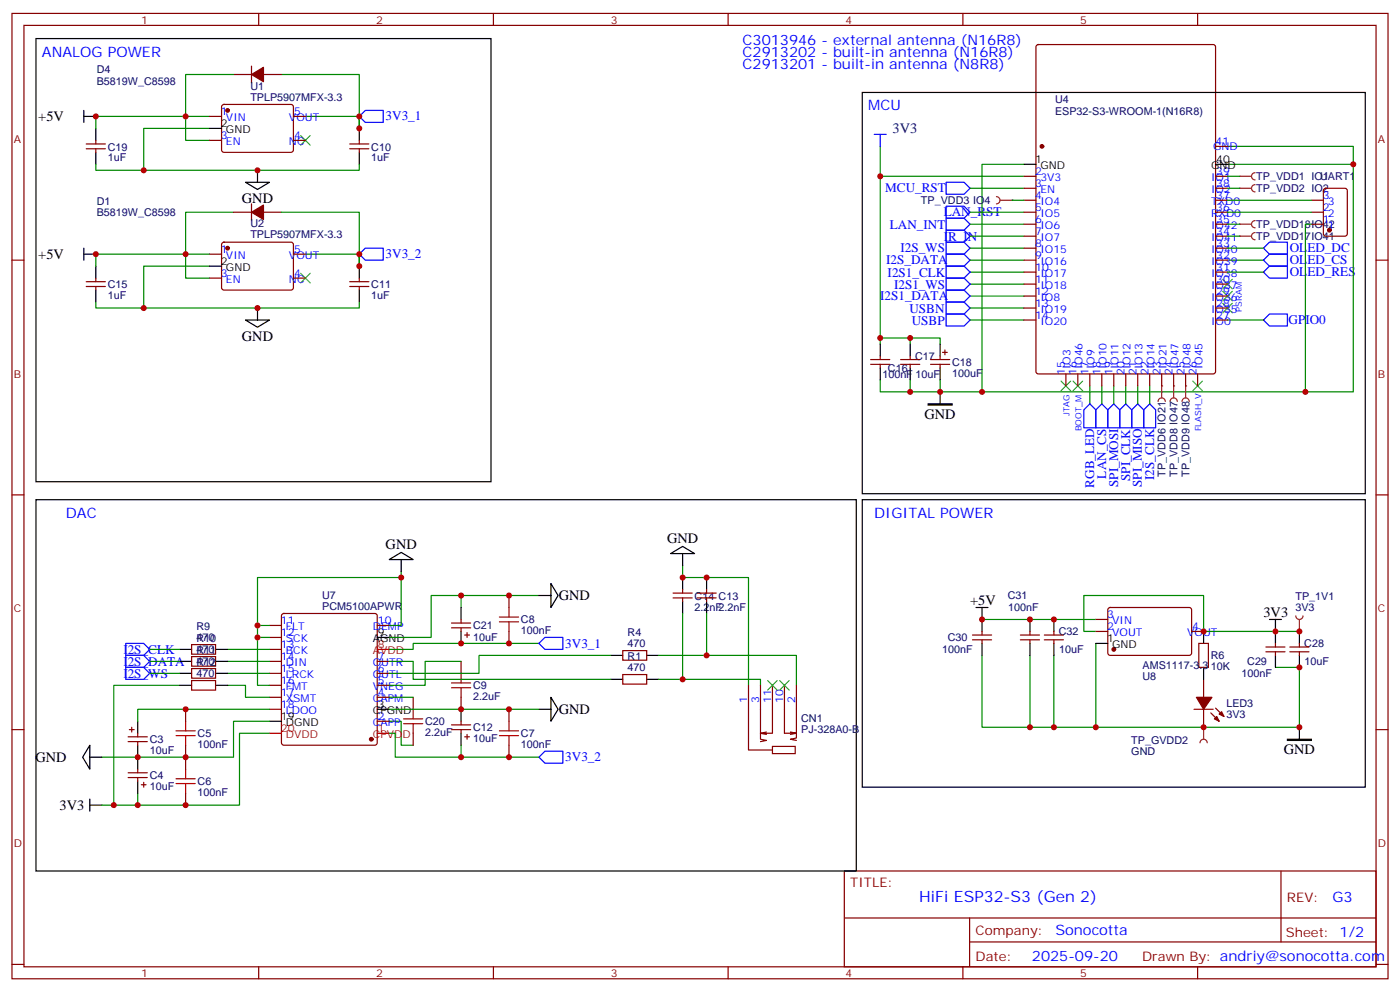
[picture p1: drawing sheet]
<svg xmlns="http://www.w3.org/2000/svg" width="412mm" height="292mm" viewBox="0 0 412 292" stroke-linecap="round" stroke-linejoin="round" font-family="sans-serif">
<g fill="none" stroke="#870000" stroke-width=".35">
<path d="M3.5 4h405.4v284.3h-405.4zM7.1 7.5h398.2v277.3h-398.2zM74.1 19.5v4.9M76.2 4v3.5M145.3 4v3.5M214.5 4v3.5M283.6 4v3.5M352.8 4v3.5M68.8 21.9h5.3M77.6 21.9h5.3M25.4 43.8h5.6M25.4 42.4h5.6"/>
<path d="M28.2 41.3v1.1M28.2 43.8v1.1M103 43.8h5.7M103 42.4h5.7M105.8 41.3v1.1M105.8 43.8v1.1M3.5 76.6h3.6M68.8 62.5h5.3M74.1 60v5M77.6 62.5h5.3M405.3 76.6h3.6M25.4 84.4h5.6"/>
<path d="M25.4 83h5.6M28.2 81.9v1.1M28.2 84.4v1M103 84.4h5.7M103 83h5.7M105.8 81.9v1.1M105.8 84.4v1M3.5 145.8h3.6M405.3 145.8h3.6M149.9 175.4v3.5M198.3 176.1h5.6M198.3 174.7h5.6"/>
<path d="M201.1 173.6v1.1M201.1 176.1v1.1M205.3 176.1h5.7M205.3 174.7h5.7M208.1 173.6v1.1M208.1 176.1v1.1M326.6 179.1l.4-.2 23.6 .1 .4 .6-.1 13-.6 .4h-23.5l-.5-.7v-12.7zM56.4 189.9h7.1v2.8h-7.1zM56.4 193.4h7.1v2.8h-7.1zM56.4 196.9h7.1v2.8h-7.1zM79.4 198.3h3.5M79.4 194.8h3.5"/>
<path d="M79.4 184.2h3.5M79.4 187.7h3.5M79.4 191.3h3.5M83.1 180.9l.5-.2h26.8l.5 .2 .2 .5v37.4l-.2 .5-.5 .2h-26.8l-.5-.2-.2-.5v-37.4zM111.1 198.3h3.6M111.1 194.8h3.6M111.1 184.2h3.6M133 184.9h5.6M133 183.5h5.6M135.8 182.5v1M135.8 184.9v1.1M135.8 194.8v3.5"/>
<path d="M136.9 187h1.4M137.6 186.3v1.4M149.9 186v3.5M183.4 198.7h7.1v2.8h-7.1zM183.4 191.6h7.1v2.9h-7.1zM286.5 187h5.6M286.5 188.5h5.6M289.3 186v1M289.3 188.5v1M300.6 187h5.6M300.6 188.5h5.6M303.4 186v1"/>
<path d="M303.4 188.5v1M307.6 187h5.7M307.6 188.5h5.7M310.4 186v1M310.4 188.5v1M322.8 186h3.5M322.8 182.5h3.5M351 186h3.5M353.1 189.5h2.9v7.1h-2.9zM372.9 192h5.6M372.9 190.6h5.6M375.7 189.5v1.1"/>
<path d="M375.7 192v1M379.9 192h5.7M379.9 190.6h5.7M382.8 189.5v1.1M382.8 192v1M3.5 214.9h3.6M37.7 217h5.7M37.7 218.4h5.7M38.1 214.9h1.4M38.8 214.2v1.4M40.6 216v1M40.6 218.4v1.1"/>
<path d="M54.7 208.9v3.5M54.7 219.5v7.1M56.4 200.4h7.1v2.9h-7.1zM79.4 205.4h3.5M79.4 201.9h3.5M79.4 208.9h3.5M111.1 212.4h3.6M111.1 205.4h3.6M111.1 201.9h3.6M121.7 205.4v3.5M121.7 216v3.5M133 214.9h5.6"/>
<path d="M133 213.5h5.6M135.8 205.4v3.5M135.8 212.4v1.1M135.8 214.9v1.1M136.9 217h1.4M137.6 216.3v1.4M149.9 208.9v3.5M149.9 219.5v3.5M351.7 208.9h5.7M354.5 200.1v5.3M354.5 208.9v5.3M356.7 210l2.4 2.4"/>
<path d="M358.1 208.6l2.4 2.4M405.3 214.9h3.6M37.7 229h5.7M37.7 227.6h5.7M40.6 226.6v1M40.6 229v1.1M41.6 231.1h1.4M42.3 230.4v1.4M54.7 233.6v3.5M248.7 256.5h156.6v28.3h-156.6zM377.3 256.6v20.8M248.7 270.4h156.5"/>
<path d="M285.6 277.4h119.6M285.6 270.4v14.1M3.5 284.1h3.6M76.2 284.8v3.5M145.3 284.8v3.5M214.5 284.8v3.5M283.6 284.8v3.5M352.8 284.8v3.5M405.3 284.1h3.6"/>
</g>
<g fill="none" stroke="#a10000" stroke-width=".35">
<path d="M149.9 178.9v2.9M135.8 198.3v2.9M147.1 183.2h5.7M147.1 181.8h5.7M149.9 183.2v2.8M51.9 216.7h5.6M51.9 215.3h5.6M54.7 212.4v2.9M54.7 216.7v2.8M118.9 211.7h5.6M118.9 213.1h5.6M121.7 208.9v2.8"/>
<path d="M121.7 213.1v2.9M133 201.2h5.6M133 202.6h5.6M135.8 202.6v2.8M147.1 216.7h5.7M147.1 215.3h5.7M149.9 212.4v2.9M149.9 216.7v2.8M51.9 230.8h5.6M51.9 229.4h5.6M54.7 226.6v2.8M54.7 230.8v2.8"/>
</g>
<g fill="none" stroke="#008700" stroke-width=".35">
<path d="M61.7 37.8h-19.4v12.4M61.7 34.3h-33.5v3.5M68.8 21.9h-14.1v19.4h7M82.9 21.9h22.9v15.9M90 34.3h15.8v3.5M105.8 34.3v3.5M28.2 48.4v1.8h77.6v-1.8M61.7 78.4h-19.4v12.3M61.7 74.9h-33.5v3.5M68.8 62.5h-14.1v19.4h7M82.9 62.5h22.9v15.9M90 74.9h15.8v3.5"/>
<path d="M105.8 74.9v3.5M28.2 89v1.7h77.6v-1.7M118.2 170.1h-42.4v14.1h3.6M118.2 168.3v15.9h-3.5M135.8 175.4v3.5M158.7 175.4h-31.7v12.3h-12.3M201.1 166.6v3.5h19.4v31.8M44.1 191.3h8.8M44.1 194.8h8.8M44.1 198.3h8.8M67 191.3h12.4M67 194.8h12.4"/>
<path d="M67 198.3h12.4M75.8 184.2v17.7h3.6M75.8 187.7h3.6M114.7 194.8h7v5.3h58.2M135.8 194.8h-10.6v7.1h-10.5M158.7 189.5h-37v1.8h-7M179.9 193h-38.8v5.3h-26.4M201.1 180.7v19.4h-7.1M208.1 193h26.5v8.9M208.1 180.7v12.3h-14.1M289.3 193v21.2h93.5v-17.6h-7.1M289.3 182.5h33.5"/>
<path d="M303.4 193v21.2M310.4 193v21.2M322.8 186h-3.5v-10.6h35.2v10.6M322.8 189.5v24.7M375.7 186h7.1M52.9 201.9h-19.4v35.2M67 201.9h5.3v3.5h7.1M79.4 216h-8.8v21.1h-40.6M79.4 212.4h-10.6v10.6h-38.8M79.4 208.9h-38.8v3.5M114.7 212.4h3.5v7.1h3.5M114.7 216h1.7v7h42.3"/>
<path d="M114.7 208.9h44M114.7 205.4h7M135.8 219.5v3.5M201.1 200.1h22.9v1.8M40.6 233.6v3.5"/>
</g>
<g fill="none" stroke="#000" stroke-width=".35">
<path d="M10.6 11.4h134v130.5h-134zM24.7 32.5v3.6M24.7 34.3h3.5M28.2 37.8v3.5M105.8 37.8v3.5M28.2 44.9v3.5M72.3 53.7h7.1l-3.6 2.1zM75.8 50.2v3.5M105.8 44.9v3.5M24.7 74.9h3.5M24.7 73.1v3.5M28.2 78.4v3.5"/>
<path d="M105.8 78.4v3.5M28.2 85.4v3.6M72.3 94.3h7.1l-3.6 2.1zM75.8 90.7v3.6M105.8 85.4v3.6M10.6 147.2h241.6v109.3h-241.6zM254 147.2h148.2v84.6h-148.2zM114.7 164.8l3.5-2.1 3.5 2.1zM118.2 164.8v3.5M135.8 178.9v3.6M158.7 175.4h3.6M162.3 171.9l2.1 3.5-2.1 3.5z"/>
<path d="M197.6 163.1l3.5-2.2 3.5 2.2zM201.1 163.1v3.5M201.1 170.1v3.5M201.1 177.2v3.5M208.1 170.1v3.5M208.1 177.2v3.5M287.5 178.9h3.5M289.3 178.9v7.1M52.9 191.3h3.5M52.9 194.8h3.5M52.9 198.3h3.5M63.5 191.3h3.5"/>
<path d="M63.5 194.8h3.5M63.5 198.3h3.5M111.1 187.7h3.6M135.8 186v3.5M179.9 193h3.5M190.5 193h3.5M289.3 189.5v3.5M303.4 182.5v3.5M303.4 189.5v3.5M310.4 182.5v3.5M310.4 189.5v3.5M322.8 189.5h3.5"/>
<path d="M354.5 186v3.5M354.5 196.6v3.5M373.9 182.5h3.6M375.7 182.5v7M375.7 193v3.6M382.8 186v3.5M382.8 193v3.6M26.5 219.5v7.1l-2.2-3.6zM40.6 212.4v3.6M40.6 219.5v7.1M52.9 201.9h3.5M63.5 201.9h3.5"/>
<path d="M79.4 212.4h3.5M111.1 208.9h3.6M135.8 208.9v3.5M135.8 216v3.5M158.7 208.9h3.6M162.3 205.4l2.1 3.5-2.1 3.5zM179.9 200.1h3.5M190.5 200.1h3.5M382.8 214.2v3.5M26.5 237.1h3.5M26.5 235.4v3.5M26.5 223h3.5"/>
<path d="M40.6 230.1v3.5"/>
</g>
<path d="M88.5 39.9l2.9 2.9M91.4 39.9l-2.9 2.9M88.5 80.5l2.9 2.8M91.4 80.5l-2.9 2.8" fill="none" stroke="#3c3" stroke-width=".35"/>
<g fill="#870000" stroke="#870000" stroke-width=".35">
<path d="M74.1 62.5l3.5-2.1v4.2z"/>
<path d="M74.1 21.9l3.5-2.1v4.3z"/>
<path d="M357.7 211.7l.7-.7 .7 1.4z"/>
<path d="M359.1 210.3l.7-.7 .7 1.4z"/>
<path d="M352.4 205.4h4.6l-2.5 3.5z"/>
<circle cx="109.4" cy="217.7" r=".53"/>
<circle cx="328.1" cy="191.3" r=".53"/>
</g>
<path d="M105.8 34.3l1.8-1.8h5.3v3.6h-5.3zM105.8 74.9l1.8-1.8h5.3v3.5h-5.3zM37 189.5h5.3l1.8 1.8-1.8 1.7h-5.3zM37 196.6h5.3l1.8 1.7-1.8 1.8h-5.3zM37 193h5.3l1.8 1.8-1.8 1.8h-5.3zM158.7 189.5l1.8-1.8h5.3v3.6h-5.3zM158.7 223l1.8-1.7h5.3v3.5h-5.3z" fill="none" stroke="#00f" stroke-width=".35"/>
<path d="M111.1 191.3h3.6M79.4 216h3.5M111.1 216h3.6" fill="none" stroke="#f00" stroke-width=".35"/>
<path d="M379.2 217.7h7.1v.4h-7.1z" fill="#000" stroke="#000" stroke-width=".35"/>
<path d="M381.7 181.4a1.06 1.06 0 0 0 1.1 1.1 1.06 1.06 0 0 0 1-1.1M382.8 182.5v3.5" fill="none" stroke="#8c2424" stroke-width=".35"/>
<circle cx="382.8" cy="186" r=".18" fill="#8c2424"/>
<path d="M354.5 186h21.2" fill="none" stroke="#008700" stroke-width=".35"/>
<path d="M353.5 218.8a1.06 1.06 0 0 1 1-1.1 1.06 1.06 0 0 1 1.1 1.1M354.5 214.2v3.5" fill="none" stroke="#8c2424" stroke-width=".35"/>
<circle cx="354.5" cy="214.2" r=".18" fill="#8c2424"/>
<g fill="none" stroke="#870000" stroke-width=".35">
<path d="M61.7 34.3h3.6M65.5 31l.5-.2h20l.4 .7v12.9l-.7 .5-20-.1-.4-.6v-12.7zM86.4 34.3h3.6M61.7 41.3h3.6M86.4 41.3h3.6M61.7 74.9h3.6M65.5 71.5l.5-.2 20 .1 .4 .6v13l-.7 .4h-20l-.4-.7v-12.7zM86.4 74.9h3.6M61.7 81.9h3.6M86.4 81.9h3.6M220.5 201.9v19h7M224 201.9v15.8l1.8 .4-1.8 .3"/>
<path d="M225.8 215.6l-1.8 .4M227.5 219.9h6.7v2.1h-6.7zM227.5 201.9v14.1h-3.5l1.8 .3M231.1 201.9v14.1h3.5l-1.8-.4M234.6 201.9v15.5l-1.8 .3 1.8 .4M234.6 216l-1.8 .3"/>
</g>
<g fill="none" stroke="#3c3" stroke-width=".35">
<path d="M360.2 89.3l2.8 2.8M360.2 85.8l2.8 2.8M360.2 82.3l2.8 2.8M363 89.3l-2.8 2.8M363 85.8l-2.8 2.8M363 82.3l-2.8 2.8M312.6 112.3l2.8 2.8M315.4 112.3l-2.8 2.8M316.1 112.3l2.8 2.8M318.9 112.3l-2.8 2.8M351.4 112.3l2.8 2.8M354.2 112.3l-2.8 2.8"/>
<path d="M226.1 200.4l2.9 2.9M229 200.4l-2.9 2.9M229.7 200.4l2.8 2.9M232.5 200.4l-2.8 2.9"/>
</g>
<g fill="#870000" stroke="#870000" stroke-width=".35">
<circle cx="67" cy="32.5" r=".53"/>
<circle cx="67" cy="73.1" r=".53"/>
</g>
<path d="M61.7 37.8h3.6M61.7 78.4h3.6M276.9 115.4v3.6" fill="none" stroke="#000" stroke-width=".35"/>
<g fill="none" stroke="#008700" stroke-width=".35">
<path d="M259.3 43.1v58.2M259.3 51.9h42.3M285.8 55.5h15.8M301.6 48.4h-12.3v67h-12.4M361.6 43.1h37v72.3h-109.3M361.6 48.4h37M285.8 76.6h15.8M285.8 69.6h15.8M285.8 66h15.8M285.8 73.1h15.8M285.8 62.5h15.8M361.6 76.6h10.6"/>
<path d="M259.3 99.6h8.8v1.7M268.1 99.6h8.8v1.7M285.8 87.2h15.8M285.8 83.7h15.8M285.8 80.2h15.8M285.8 94.3h15.8M285.8 90.7h15.8M361.6 94.3h10.6M259.3 111.9v3.5h8.8M268.1 111.9v3.5h8.8v-3.5M321 113.7v5.3M324.6 113.7v5.3"/>
<path d="M328.1 113.7v5.3M331.6 113.7v5.3M335.1 113.7v5.3M338.7 113.7v5.3"/>
</g>
<g fill="none" stroke="#00f" stroke-width=".35">
<path d="M257.5 39.6h3.6M259.3 39.6v3.5M278.7 53.7h5.3l1.8 1.8-1.8 1.7h-5.3zM278.7 67.8h5.3l1.8 1.8-1.8 1.7h-5.3zM278.7 64.3h5.3l1.8 1.7-1.8 1.8h-5.3zM278.7 71.3h5.3l1.8 1.8-1.8 1.8h-5.3zM278.7 60.7h5.3l1.8 1.8-1.8 1.8h-5.3zM278.7 74.9h5.3l1.8 1.7-1.8 1.8h-5.3zM372.2 73.1l1.7-1.8h5.3v3.6h-5.3zM278.7 92.5h5.3l1.8 1.8-1.8 1.7h-5.3zM278.7 89h5.3l1.8 1.7-1.8 1.8h-5.3zM372.2 80.2l1.7-1.8h5.3v3.5h-5.3z"/>
<path d="M372.2 94.3l1.7-1.8h5.3v3.5h-5.3zM324.6 119l1.7 1.7v5.3h-3.5v-5.3zM331.6 119l1.8 1.7v5.3h-3.6v-5.3zM338.7 119l1.7 1.7v5.3h-3.5v-5.3zM319.3 120.7l1.7-1.7 1.8 1.7v5.3h-3.5zM326.3 120.7l1.8-1.7 1.7 1.7v5.3h-3.5zM333.4 120.7l1.7-1.7 1.8 1.7v5.3h-3.5z"/>
</g>
<path d="M273.4 119h7.1v.3h-7.1z" fill="#000" stroke="#000" stroke-width=".35"/>
<path d="M365.1 51.9h3.6M369.7 50.9a1.06 1.06 0 0 0-1 1 1.06 1.06 0 0 0 1 1.1" fill="none" stroke="#8c2424" stroke-width=".35"/>
<circle cx="365.1" cy="51.9" r=".18" fill="#8c2424"/>
<path d="M365.1 55.5h3.6M369.7 54.4a1.06 1.06 0 0 0-1 1.1 1.06 1.06 0 0 0 1 1" fill="none" stroke="#8c2424" stroke-width=".35"/>
<circle cx="365.1" cy="55.5" r=".18" fill="#8c2424"/>
<path d="M293.5 57.9a1.06 1.06 0 0 1 1.1 1.1 1.06 1.06 0 0 1-1.1 1M294.6 59h3.5" fill="none" stroke="#8c2424" stroke-width=".35"/>
<circle cx="298.1" cy="59" r=".18" fill="#8c2424"/>
<path d="M341.1 118.3a1.06 1.06 0 0 1 1.1-1.1 1.06 1.06 0 0 1 1.1 1.1M342.2 113.7v3.5" fill="none" stroke="#8c2424" stroke-width=".35"/>
<circle cx="342.2" cy="113.7" r=".18" fill="#8c2424"/>
<path d="M344.7 118.3a1.06 1.06 0 0 1 1-1.1 1.06 1.06 0 0 1 1.1 1.1M345.7 113.7v3.5" fill="none" stroke="#8c2424" stroke-width=".35"/>
<circle cx="345.7" cy="113.7" r=".18" fill="#8c2424"/>
<path d="M348.2 118.3a1.06 1.06 0 0 1 1.1-1.1 1.06 1.06 0 0 1 1 1.1M349.2 113.7v3.5" fill="none" stroke="#8c2424" stroke-width=".35"/>
<circle cx="349.3" cy="113.7" r=".18" fill="#8c2424"/>
<path d="M365.1 69.6h3.6M369.7 68.5a1.06 1.06 0 0 0-1 1.1 1.06 1.06 0 0 0 1 1" fill="none" stroke="#8c2424" stroke-width=".35"/>
<circle cx="365.1" cy="69.6" r=".18" fill="#8c2424"/>
<path d="M365.1 66h3.6M369.7 65a1.06 1.06 0 0 0-1 1 1.06 1.06 0 0 0 1 1.1" fill="none" stroke="#8c2424" stroke-width=".35"/>
<circle cx="365.1" cy="66" r=".18" fill="#8c2424"/>
<g fill="none" stroke="#870000" stroke-width=".35">
<path d="M305.4 13.3l.5-.2h51.5l.6 .5 .1 95.8-.5 .7h-51.7l-.7-.4v-95.9zM301.6 51.9h3.6M301.6 55.5h3.6M301.6 59h3.6M358.1 51.9h3.5M358.1 55.5h3.5M358.1 59h3.5M358.1 43.1h3.5M386.3 59h3.5M390.1 55.7l.4-.2h5.7l.6 .4 .1 13-.5 .6-5.9 .1-.6-.5-.1-12.9zM301.6 62.5h3.6M301.6 66h3.6"/>
<path d="M301.6 69.6h3.6M301.6 73.1h3.6M301.6 76.6h3.6M358.1 62.5h3.5M358.1 66h3.5M358.1 69.6h3.5M358.1 73.1h3.5M358.1 76.6h3.5M386.3 62.5h3.5M386.3 66h3.5M301.6 80.2h3.6M301.6 83.7h3.6"/>
<path d="M301.6 87.2h3.6M301.6 90.7h3.6M301.6 94.3h3.6M358.1 80.2h3.5M358.1 83.7h3.5M358.1 87.2h3.5M358.1 90.7h3.5M358.1 94.3h3.5M256.5 107.3h5.6M256.5 105.9h5.6M259.3 104.8v1.1M259.3 107.3v1.1"/>
<path d="M265.3 107.3h5.6M265.3 105.9h5.6M268.1 104.8v1.1M268.1 107.3v1.1M274.1 107.3h5.7M274.1 105.9h5.7M276.9 104.8v1.1M276.9 107.3v1.1M277.6 103.8h1.4M278.3 103.1v1.4M314 110.1v3.6M317.5 110.1v3.6"/>
<path d="M321 110.1v3.6M324.6 110.1v3.6M328.1 110.1v3.6M331.6 110.1v3.6M335.1 110.1v3.6M338.7 110.1v3.6M342.2 110.1v3.6M345.7 110.1v3.6M349.2 110.1v3.6M352.8 110.1v3.6"/>
</g>
<g fill="#870000" stroke="#870000" stroke-width=".35">
<circle cx="306.9" cy="43.1" r=".53"/>
<circle cx="391.6" cy="67.8" r=".53"/>
</g>
<path d="M254 27.2h148.2v118.2h-148.2zM301.6 48.4h3.6M358.1 48.4h3.5M259.3 101.3v3.5M259.3 108.4v3.5M268.1 101.3v3.5M268.1 108.4v3.5M276.9 101.3v3.5M276.9 108.4v3.5" fill="none" stroke="#000" stroke-width=".35"/>
<path d="M298.1 59h3.5M361.6 59h24.7M361.6 55.5h3.5M361.6 51.9h3.5M361.6 62.5h24.7M361.6 73.1h10.6M361.6 69.6h3.5M361.6 66h3.5M386.3 66h-1.8v49.4M361.6 80.2h10.6" fill="none" stroke="#008700" stroke-width=".35"/>
<path d="M278.7 78.4h5.3l1.8 1.8-1.8 1.7h-5.3zM373.9 74.9h5.3v3.5h-5.3l-1.7-1.8zM278.7 85.4h5.3l1.8 1.8-1.8 1.8h-5.3zM278.7 81.9h5.3l1.8 1.8-1.8 1.7h-5.3z" fill="none" stroke="#00f" stroke-width=".35"/>
<g fill="#c00">
<circle cx="105.8" cy="78.4" r=".88"/>
<circle cx="105.8" cy="37.8" r=".88"/>
<circle cx="42.3" cy="90.7" r=".88"/>
<circle cx="75.8" cy="90.7" r=".88"/>
<circle cx="42.3" cy="50.2" r=".88"/>
<circle cx="75.8" cy="50.2" r=".88"/>
<circle cx="28.2" cy="74.9" r=".88"/>
<circle cx="54.7" cy="74.9" r=".88"/>
<circle cx="105.8" cy="74.9" r=".88"/>
<circle cx="105.8" cy="34.3" r=".88"/>
<circle cx="54.7" cy="34.3" r=".88"/>
<circle cx="28.2" cy="34.3" r=".88"/>
<circle cx="208.1" cy="170.1" r=".88"/>
<circle cx="201.1" cy="170.1" r=".88"/>
<circle cx="33.5" cy="237.1" r=".88"/>
<circle cx="149.9" cy="175.4" r=".88"/>
<circle cx="149.9" cy="189.5" r=".88"/>
<circle cx="149.9" cy="208.9" r=".88"/>
<circle cx="149.9" cy="223" r=".88"/>
<circle cx="135.8" cy="175.4" r=".88"/>
<circle cx="135.8" cy="223" r=".88"/>
<circle cx="135.8" cy="189.5" r=".88"/>
<circle cx="40.6" cy="237.1" r=".88"/>
<circle cx="54.7" cy="237.1" r=".88"/>
<circle cx="54.7" cy="208.9" r=".88"/>
<circle cx="54.7" cy="223" r=".88"/>
<circle cx="75.8" cy="184.2" r=".88"/>
<circle cx="75.8" cy="187.7" r=".88"/>
<circle cx="118.2" cy="170.1" r=".88"/>
<circle cx="135.8" cy="208.9" r=".88"/>
<circle cx="40.6" cy="223" r=".88"/>
<circle cx="201.1" cy="200.1" r=".88"/>
<circle cx="208.1" cy="193" r=".88"/>
<circle cx="322.8" cy="214.2" r=".88"/>
<circle cx="310.4" cy="214.2" r=".88"/>
<circle cx="303.4" cy="214.2" r=".88"/>
<circle cx="354.5" cy="214.2" r=".88"/>
<circle cx="382.8" cy="214.2" r=".88"/>
<circle cx="354.5" cy="186" r=".88"/>
<circle cx="310.4" cy="182.5" r=".88"/>
<circle cx="382.8" cy="196.6" r=".88"/>
<circle cx="375.7" cy="186" r=".88"/>
<circle cx="289.3" cy="182.5" r=".88"/>
<circle cx="303.4" cy="182.5" r=".88"/>
<circle cx="382.8" cy="186" r=".88"/>
<circle cx="259.3" cy="99.6" r=".88"/>
<circle cx="268.1" cy="99.6" r=".88"/>
<circle cx="259.3" cy="51.9" r=".88"/>
<circle cx="276.9" cy="115.4" r=".88"/>
<circle cx="268.1" cy="115.4" r=".88"/>
<circle cx="289.3" cy="115.4" r=".88"/>
<circle cx="398.6" cy="48.4" r=".88"/>
<circle cx="384.5" cy="115.4" r=".88"/>
</g>
<text font-size="4.6" fill="#00f" x="270.8" y="265.6">HiFi ESP32-S3 (Gen 2)</text>
<g font-size="4.2" fill="#00f">
<text x="12.3" y="16.7">ANALOG POWER</text>
<text x="218.7" y="16.7">C2913202 - built-in antenna (N16R8)</text>
<text x="218.7" y="13.1">C3013946 - external antenna (N16R8)</text>
<text x="218.7" y="20.2">C2913201 - built-in antenna (N8R8)</text>
<text x="255.8" y="32.5">MCU</text>
<text x="19.4" y="152.5">DAC</text>
<text x="257.5" y="152.5">DIGITAL POWER</text>
<text x="392.5" y="265.8">G3</text>
<text x="310.9" y="275.4">Sonocotta</text>
<text x="304" y="283.2">2025-09-20</text>
</g>
<g font-size="4.2">
<text x="11.3" y="35.7">+5V</text>
<text x="71.3" y="59.8">GND</text>
<text x="11.3" y="76.3">+5V</text>
<text x="71.3" y="100.3">GND</text>
<text x="272.3" y="123.3">GND</text>
<text x="113.6" y="161.6">GND</text>
<text x="196.5" y="159.9">GND</text>
<text x="164.6" y="176.8">GND</text>
<text x="285.8" y="178.2">+5V</text>
<text x="372.2" y="181.8">3V3</text>
<text x="164.6" y="210.3">GND</text>
<text x="10.5" y="224.4">GND</text>
<text x="378.2" y="222.1">GND</text>
<text x="17.5" y="238.6">3V3</text>
</g>
<text font-size="4.2" fill="#000080" x="262.9" y="39.3">3V3</text>
<g font-size="3.9" fill="#00f">
<text x="113.6" y="35.4">3V3_1</text>
<text x="260.8" y="56.7">MCU_RST</text>
<text x="278" y="63.7">LAN_RST</text>
<text x="262.1" y="67.3">LAN_INT</text>
<text x="278" y="70.8">IR_IN</text>
<text x="113.6" y="76">3V3_2</text>
<text x="261" y="77.9">I2S_DATA</text>
<text x="265.2" y="74.4">I2S_WS</text>
<text x="379.9" y="74.4">OLED_DC</text>
<text x="379.9" y="77.9">OLED_CS</text>
<text x="261.5" y="81.5">I2S1_CLK</text>
<text x="379.9" y="81.4">OLED_RES</text>
<text x="259.3" y="88.5">I2S1_DATA</text>
<text x="263.4" y="85">I2S1_WS</text>
<text x="267.9" y="92.1">USBN</text>
<text x="268.6" y="95.6">USBP</text>
<text x="379.6" y="95.5">GPIO0</text>
<text x="322.3" y="143.6" transform="rotate(-90 322.3 143.6)">RGB_LED</text>
<text x="325.8" y="140.9" transform="rotate(-90 325.8 140.9)">LAN_CS</text>
<text x="329.4" y="143.4" transform="rotate(-90 329.4 143.4)">SPI_MOSI</text>
<text x="332.9" y="141.7" transform="rotate(-90 332.9 141.7)">SPI_CLK</text>
<text x="336.3" y="143.4" transform="rotate(-90 336.3 143.4)">SPI_MISO</text>
<text x="339.9" y="141.4" transform="rotate(-90 339.9 141.4)">I2S_CLK</text>
<text x="166.5" y="190.7">3V3_1</text>
<text x="36.3" y="192.7">I2S_CLK</text>
<text x="36.3" y="196.2">I2S_DATA</text>
<text x="36.3" y="199.7">I2S_WS</text>
<text x="166.5" y="224.2">3V3_2</text>
</g>
<g font-size="3.9" fill="#800">
<text x="250.5" y="261.1">TITLE:</text>
<text x="379.1" y="265.8">REV:</text>
<text x="287.4" y="275.3">Company:</text>
<text x="378.7" y="275.9">Sheet: 1/2</text>
<text x="287.4" y="283">Date:</text>
<text x="336.4" y="283.1">Drawn By: andriy@sonocotta.com</text>
</g>
<g font-size="3.2" fill="#800">
<text x="41.6" y="6.9">1</text>
<text x="110.8" y="6.9">2</text>
<text x="179.9" y="6.9">3</text>
<text x="249.1" y="6.9">4</text>
<text x="318.2" y="6.9">5</text>
<text x="4.1" y="42.1">A</text>
<text x="405.9" y="42.1">A</text>
<text x="4.1" y="111.2">B</text>
<text x="405.9" y="111.2">B</text>
<text x="4.1" y="180.3">C</text>
<text x="405.9" y="180.3">C</text>
<text x="4.1" y="249.5">D</text>
<text x="405.9" y="249.5">D</text>
<text x="41.6" y="287.8">1</text>
<text x="110.8" y="287.8">2</text>
<text x="179.9" y="287.8">3</text>
<text x="249.1" y="287.8">4</text>
<text x="318.2" y="287.8">5</text>
</g>
<g font-size="3.2" fill="#000080">
<text x="28.5" y="21.6">D4</text>
<text x="28.5" y="24.9">B5819W_C8598</text>
<text x="73.7" y="29.6">TPLP5907MFX-3.3</text>
<text x="73.7" y="26.4">U1</text>
<text x="310.8" y="33.7">ESP32-S3-WROOM-1(N16R8)</text>
<text x="310.8" y="30.5">U4</text>
<text x="31.7" y="47.5">1uF</text>
<text x="31.7" y="44.3">C19</text>
<text x="109.4" y="47.5">1uF</text>
<text x="109.4" y="44.3">C10</text>
<text x="370.1" y="53">TP_VDD1 IO1</text>
<text x="388.9" y="53.1">UART1</text>
<text x="370.1" y="56.6">TP_VDD2 IO2</text>
<text x="28.5" y="63.6">B5819W_C8598</text>
<text x="28.5" y="60.3">D1</text>
<text x="271.3" y="60.2">TP_VDD3 IO4</text>
<text x="73.7" y="70.2">TPLP5907MFX-3.3</text>
<text x="73.7" y="66.9">U2</text>
<text x="370.1" y="70.7">TP_VDD17IO41</text>
<text x="370.1" y="67.2">TP_VDD18IO42</text>
<text x="31.7" y="88.1">1uF</text>
<text x="31.7" y="84.9">C15</text>
<text x="109.4" y="88.1">1uF</text>
<text x="109.4" y="84.9">C11</text>
<text x="269.5" y="106">C17</text>
<text x="280.5" y="107.7">C18</text>
<text x="259.9" y="111.3">100nF</text>
<text x="261.6" y="109.5">C16</text>
<text x="269.6" y="111.3">10uF</text>
<text x="280.5" y="110.9">100uF</text>
<text x="343.3" y="140.5" transform="rotate(-90 343.3 140.5)">TP_VDD6 IO21</text>
<text x="346.9" y="140.5" transform="rotate(-90 346.9 140.5)">TP_VDD8 IO47</text>
<text x="350.4" y="140.5" transform="rotate(-90 350.4 140.5)">TP_VDD9 IO48</text>
<text x="94.9" y="179.6">PCM5100APWR</text>
<text x="94.9" y="176.4">U7</text>
<text x="204.6" y="179.8">2.2nF2.2nF</text>
<text x="204.6" y="176.6">C14 C13</text>
<text x="296.8" y="176.5">C31</text>
<text x="381.6" y="176.8">TP_1V1</text>
<text x="57.9" y="185.7">R9</text>
<text x="139.3" y="185.4">C21</text>
<text x="153.5" y="183.6">C8</text>
<text x="297" y="180.1">100nF</text>
<text x="381.6" y="180">3V3</text>
<text x="57.9" y="188.8">470</text>
<text x="57.9" y="189.2">R10</text>
<text x="139.3" y="188.7">10uF</text>
<text x="153.5" y="186.8">100nF</text>
<text x="184.9" y="190.6">470</text>
<text x="184.9" y="187.3">R4</text>
<text x="279.2" y="188.9">C30</text>
<text x="311.9" y="187.1">C32</text>
<text x="384.2" y="190.7">C28</text>
<text x="57.9" y="192.3">470</text>
<text x="57.9" y="195.9">470</text>
<text x="57.9" y="192.8">R11</text>
<text x="57.9" y="196.3">R12</text>
<text x="184.9" y="197.6">470</text>
<text x="184.9" y="194.4">R1</text>
<text x="277.6" y="192.4">100nF</text>
<text x="312" y="192.4">10uF</text>
<text x="336.6" y="197.1">AMS1117-3.3</text>
<text x="356.7" y="197.4">10K</text>
<text x="356.7" y="194.2">R6</text>
<text x="367.4" y="196">C29</text>
<text x="384.3" y="196">10uF</text>
<text x="57.9" y="199.4">470</text>
<text x="139.3" y="203">C9</text>
<text x="336.6" y="200.4">U8</text>
<text x="365.7" y="199.5">100nF</text>
<text x="139.3" y="206.2">2.2uF</text>
<text x="361.2" y="208.3">LED3</text>
<text x="125.2" y="213.6">C20</text>
<text x="139.3" y="215.4">C12</text>
<text x="236" y="215.9">PJ-328A0-B</text>
<text x="236" y="212.8">CN1</text>
<text x="361.2" y="211.5">3V3</text>
<text x="44.1" y="218.9">C3</text>
<text x="58.2" y="220.3">100nF</text>
<text x="58.2" y="217.1">C5</text>
<text x="125.2" y="216.8">2.2uF</text>
<text x="139.3" y="218.6">10uF</text>
<text x="153.5" y="220.3">100nF</text>
<text x="153.5" y="217.1">C7</text>
<text x="333.2" y="219.2">TP_GVDD2</text>
<text x="44.1" y="222.2">10uF</text>
<text x="333.2" y="222.4">GND</text>
<text x="44.1" y="232.8">10uF</text>
<text x="44.1" y="229.5">C4</text>
<text x="58.2" y="231.2">C6</text>
<text x="58.2" y="234.4">100nF</text>
</g>
<g font-size="3.2" fill="#00f">
<text x="65.1" y="33.9">1</text>
<text x="66.6" y="35.7">VIN</text>
<text x="85.1" y="35.7">VOUT</text>
<text x="86.6" y="33.9">5</text>
<text x="65.1" y="41">3</text>
<text x="86.6" y="41">4</text>
<text x="66.6" y="42.8">EN</text>
<text x="85.1" y="42.8">NC</text>
<text x="357.4" y="44.2">GND</text>
<text x="358.1" y="42.8">41</text>
<text x="305" y="51.6">2</text>
<text x="306.5" y="53.3">3V3</text>
<text x="356.8" y="53.3">IO1</text>
<text x="358.2" y="51.6">39</text>
<text x="305" y="55.1">3</text>
<text x="305" y="58.6">4</text>
<text x="306.5" y="56.9">EN</text>
<text x="356.8" y="56.9">IO2</text>
<text x="358.2" y="58.6">37</text>
<text x="358.2" y="55.1">38</text>
<text x="389.6" y="58.6">3</text>
<text x="305" y="62.2">5</text>
<text x="305" y="65.7">6</text>
<text x="306.5" y="60.4">IO4</text>
<text x="306.5" y="63.9">IO5</text>
<text x="356.8" y="63.9">RXD0</text>
<text x="356.8" y="60.4">TXD0</text>
<text x="358.2" y="65.7">35</text>
<text x="358.2" y="62.2">36</text>
<text x="389.6" y="65.7">1</text>
<text x="389.6" y="62.2">2</text>
<text x="391.1" y="63.9">2</text>
<text x="391.1" y="60.4">3</text>
<text x="305" y="69.2">7</text>
<text x="306.5" y="67.5">IO6</text>
<text x="306.5" y="71">IO7</text>
<text x="356.8" y="71">IO41</text>
<text x="356.8" y="67.5">IO42</text>
<text x="358.2" y="69.2">34</text>
<text x="391.1" y="67.5">1</text>
<text x="65.1" y="74.5">1</text>
<text x="66.6" y="76.3">VIN</text>
<text x="85.1" y="76.3">VOUT</text>
<text x="86.6" y="74.5">5</text>
<text x="305" y="72.7">8</text>
<text x="305" y="76.3">9</text>
<text x="306.5" y="74.5">IO15</text>
<text x="356.8" y="74.5">IO40</text>
<text x="358.2" y="76.3">32</text>
<text x="358.2" y="72.7">33</text>
<text x="65.1" y="81.6">3</text>
<text x="66.6" y="83.3">EN</text>
<text x="85.1" y="83.3">NC</text>
<text x="86.6" y="81.6">4</text>
<text x="305" y="79.8">10</text>
<text x="305" y="83.3">11</text>
<text x="306.5" y="78">IO16</text>
<text x="306.5" y="81.6">IO17</text>
<text x="356.8" y="81.6">IO38</text>
<text x="356.8" y="78">IO39</text>
<text x="358.2" y="83.3">30</text>
<text x="358.2" y="79.8">31</text>
<text x="305" y="86.9">12</text>
<text x="306.5" y="85.1">IO18</text>
<text x="306.5" y="88.6">IO8</text>
<text x="356.8" y="88.6">IO36</text>
<text x="356.8" y="85.1">IO37</text>
<text x="358.2" y="86.9">29</text>
<text x="305" y="90.4">13</text>
<text x="305" y="93.9">14</text>
<text x="306.5" y="92.1">IO19</text>
<text x="306.5" y="95.7">IO20</text>
<text x="356.8" y="95.7">IO0</text>
<text x="356.8" y="92.1">IO35</text>
<text x="358.2" y="93.9">27</text>
<text x="358.2" y="90.4">28</text>
<text x="313.6" y="110.3" transform="rotate(-90 313.6 110.3)">15</text>
<text x="315.4" y="108.8" transform="rotate(-90 315.4 108.8)">IO3</text>
<text x="317.1" y="110.3" transform="rotate(-90 317.1 110.3)">16</text>
<text x="318.9" y="108.8" transform="rotate(-90 318.9 108.8)">IO46</text>
<text x="320.7" y="110.3" transform="rotate(-90 320.7 110.3)">17</text>
<text x="322.4" y="108.8" transform="rotate(-90 322.4 108.8)">IO9</text>
<text x="324.2" y="110.3" transform="rotate(-90 324.2 110.3)">18</text>
<text x="326" y="108.8" transform="rotate(-90 326 108.8)">IO10</text>
<text x="327.7" y="110.3" transform="rotate(-90 327.7 110.3)">19</text>
<text x="329.5" y="108.8" transform="rotate(-90 329.5 108.8)">IO11</text>
<text x="331.3" y="110.3" transform="rotate(-90 331.3 110.3)">20</text>
<text x="333" y="108.8" transform="rotate(-90 333 108.8)">IO12</text>
<text x="334.8" y="110.3" transform="rotate(-90 334.8 110.3)">21</text>
<text x="336.5" y="108.8" transform="rotate(-90 336.5 108.8)">IO13</text>
<text x="338.3" y="110.3" transform="rotate(-90 338.3 110.3)">22</text>
<text x="340.1" y="108.8" transform="rotate(-90 340.1 108.8)">IO14</text>
<text x="341.8" y="110.3" transform="rotate(-90 341.8 110.3)">23</text>
<text x="343.6" y="108.8" transform="rotate(-90 343.6 108.8)">IO21</text>
<text x="345.4" y="110.3" transform="rotate(-90 345.4 110.3)">24</text>
<text x="347.1" y="108.8" transform="rotate(-90 347.1 108.8)">IO47</text>
<text x="348.9" y="110.3" transform="rotate(-90 348.9 110.3)">25</text>
<text x="350.7" y="108.8" transform="rotate(-90 350.7 108.8)">IO48</text>
<text x="352.4" y="110.3" transform="rotate(-90 352.4 110.3)">26</text>
<text x="354.2" y="108.8" transform="rotate(-90 354.2 108.8)">IO45</text>
<text x="82.7" y="183.9">11</text>
<text x="84.2" y="185.6">FLT</text>
<text x="109.8" y="185.6">DEMP</text>
<text x="111.3" y="183.9">10</text>
<text x="326.1" y="185.6">2</text>
<text x="326.1" y="182.1">3</text>
<text x="327.6" y="183.9">VIN</text>
<text x="351.2" y="185.6">4</text>
<text x="82.7" y="187.4">12</text>
<text x="82.7" y="190.9">13</text>
<text x="84.2" y="189.2">SCK</text>
<text x="327.6" y="187.4">VOUT</text>
<text x="349.7" y="187.4">VOUT</text>
<text x="82.7" y="194.5">14</text>
<text x="82.7" y="198">15</text>
<text x="84.2" y="192.7">BCK</text>
<text x="84.2" y="196.2">DIN</text>
<text x="109.8" y="196.2">OUTR</text>
<text x="111.3" y="198">6</text>
<text x="111.3" y="194.5">7</text>
<text x="82.7" y="201.5">16</text>
<text x="84.2" y="199.7">LRCK</text>
<text x="84.2" y="203.3">FMT</text>
<text x="109.8" y="203.3">VNEG</text>
<text x="109.8" y="199.7">OUTL</text>
<text x="111.3" y="201.5">5</text>
<text x="82.7" y="205">17</text>
<text x="82.7" y="208.6">18</text>
<text x="84.2" y="206.8">XSMT</text>
<text x="109.8" y="206.8">CAPM</text>
<text x="111.3" y="205">4</text>
<text x="220.1" y="207.2" transform="rotate(-90 220.1 207.2)">1</text>
<text x="223.7" y="207.2" transform="rotate(-90 223.7 207.2)">3</text>
<text x="227.2" y="207.2" transform="rotate(-90 227.2 207.2)">11</text>
<text x="230.7" y="207.2" transform="rotate(-90 230.7 207.2)">10</text>
<text x="234.2" y="207.2" transform="rotate(-90 234.2 207.2)">2</text>
<text x="84.2" y="210.3">LDOO</text>
<text x="109.8" y="213.9">CAPP</text>
<text x="111.3" y="212.1">2</text>
</g>
<g font-size="3.2">
<text x="65.1" y="37.5">2</text>
<text x="66.6" y="39.2">GND</text>
<text x="305" y="48">1</text>
<text x="306.5" y="49.8">GND</text>
<text x="356.8" y="49.8">GND</text>
<text x="358.2" y="48">40</text>
<text x="65.1" y="78">2</text>
<text x="66.6" y="79.8">GND</text>
<text x="109.8" y="189.2">AGND</text>
<text x="111.3" y="187.4">9</text>
<text x="326.1" y="189.2">1</text>
<text x="327.6" y="190.9">GND</text>
<text x="111.3" y="208.6">3</text>
<text x="82.7" y="212.1">19</text>
<text x="84.2" y="213.9">DGND</text>
<text x="109.8" y="210.3">CPGND</text>
</g>
<g font-size="3.2" fill="#f00">
<text x="111.3" y="190.9">8</text>
<text x="109.8" y="192.7">AVDD</text>
<text x="82.7" y="215.6">20</text>
<text x="111.3" y="215.6">1</text>
<text x="84.2" y="217.4">DVDD</text>
<text x="109.8" y="217.4">CPVDD</text>
</g>
<g font-size="2.5" fill="#00f">
<text x="365.8" y="91.8" transform="rotate(-90 365.8 91.8)">PSRAM</text>
<text x="315" y="122.5" transform="rotate(-90 315 122.5)">JTAG</text>
<text x="318.6" y="127.1" transform="rotate(-90 318.6 127.1)">BOOT_M</text>
<text x="353.8" y="127.1" transform="rotate(-90 353.8 127.1)">FLASH_V</text>
</g>
</svg>
